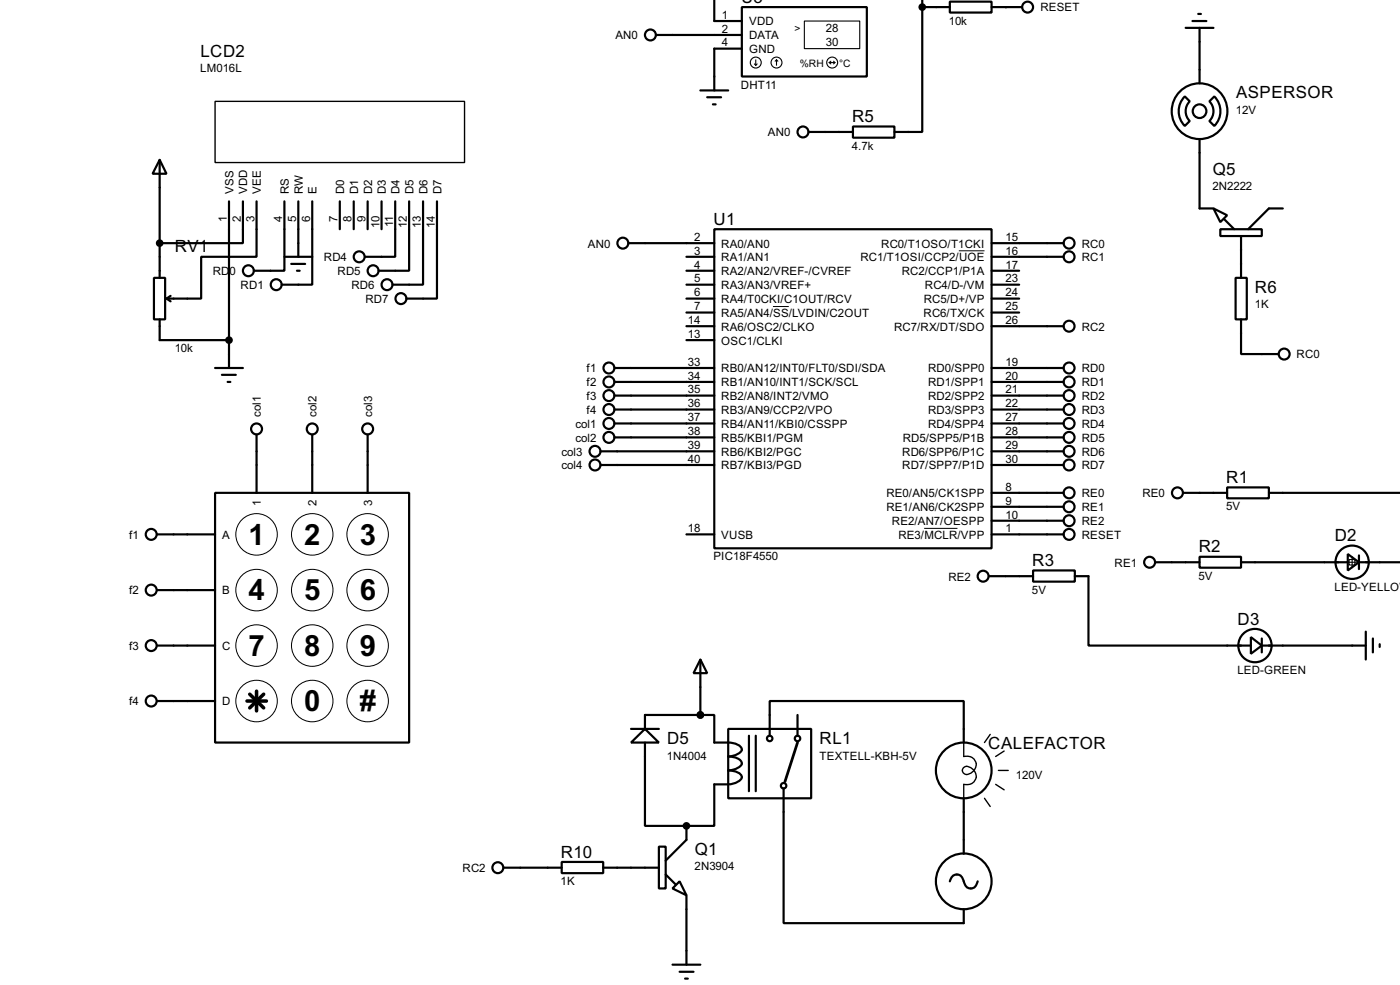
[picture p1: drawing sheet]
<svg xmlns="http://www.w3.org/2000/svg" width="256mm" height="180mm" viewBox="0 0 256 180" stroke-linecap="round" stroke-linejoin="round" font-family="sans-serif">
<g fill="none" stroke="#000" stroke-width=".4">
<path d="M130.9 -.1v4h5M169 0v1.3M120.2 6.4h15.7M128.3 16.6h5.1M129.6 17.8h2.5M130.6 19.1h.5M135.9 1.3h22.9v12.7h-22.9zM135.9 8.9h-5v7.7M169 1.3v22.9h-5.1M169 1.3h5M174 .3h7.7v2h-7.7zM181.7 1.3h5.6"/>
<path d="M217.1 17.7l.9 .9a2.54 2.54 0 0 0 0 3.6l-.9 .9a3.8 3.8 0 0 1 0-5.4zM217.2 5.1h5.1M218.5 3.9h2.5M219.5 2.6h.5M219.8 5.1v10.2M221.6 18.6l.9-.9a3.8 3.8 0 0 1 0 5.4l-.9-.9a2.54 2.54 0 0 0 0-3.6zM29.3 29.3l1.2 2.5h-2.5zM29.3 29.3v21.6M42 36.9v30.5M44.5 36.9v7.6h-15.2M47 36.9v10.1h-10.1v7.7h-6.4M52.1 36.9v12.7h-5.6"/>
<path d="M54.7 36.9v10.1M57.2 36.9v15.2h-5.6M62.3 36.9v5.1M64.8 36.9v5.1M67.4 36.9v5.1M69.9 36.9v5.1M72.4 36.9v10.1h-5.5M75 36.9v12.7h-5.6M77.5 36.9v15.2h-5.6M80.1 36.9v17.8h-5.6M148.1 24.2h8.2M156.3 23.2h7.6v2h-7.6z"/>
<path d="M219.8 25.5v12.7h2.5M222.3 38.2l2.5 1.2-1.2 1.3zM235 38.2h-2.5l-3.8 3.8M28.2 50.9h2.1v7.6h-2.1zM29.3 58.5v3.8h12.7M30.5 54.7l.8 .5M31.3 54.2l-.8 .5M52.1 47h5.1M53.4 48.3h2.5M54.4 49.6h.5M115.1 44.5h15.8M125.8 47h5.1"/>
<path d="M125.8 59.7h5.1M125.8 49.6h5.1M125.8 52.1h5.1M125.8 54.7h5.1M125.8 57.2h5.1M130.9 42h50.8v58.4h-50.8zM181.7 44.5h13.2M181.7 47h13.2M181.7 59.7h13.2M181.7 49.6h5M181.7 52.1h5M181.7 54.7h5"/>
<path d="M181.7 57.2h5M223.6 42h7.6v1.2h-7.6zM224.3 40.2l1.8 1.8M226.4 50.9h2v7.6h-2zM227.4 58.5v6.3h6.8M227.4 43.2v7.7M39.4 67.4h5.1M40.7 68.6h2.5M41.7 69.9h.5M47 79.6v10.6M57.2 79.6v10.6M67.4 79.6v10.6"/>
<path d="M112.6 67.4h18.3M112.6 69.9h18.3M112.6 72.4h18.3M112.6 75h18.3M112.6 77.5h18.3M125.8 62.3h5.1M181.7 67.4h13.2M181.7 69.9h13.2M181.7 72.4h13.2M181.7 75h13.2M181.7 77.5h13.2M28.8 97.8h10.6"/>
<path d="M39.4 90.2h35.6v45.7h-35.6zM110 82.6h20.9M110 85.1h20.9M112.6 80.1h18.3M125.8 97.8h5.1M181.7 90.2h13.2M181.7 97.8h13.2M181.7 80.1h13.2M181.7 82.6h13.2M181.7 85.1h13.2M181.7 92.8h13.2M181.7 95.3h13.2"/>
<path d="M216.7 90.2h8.1M224.8 89.2h7.7v2h-7.7zM232.5 90.2h24M28.8 108h10.6M28.8 118.2h10.6M181.2 105.5h8.1M189.3 104.4h7.6v2.1h-7.6zM196.9 105.5h2.5v12.7h29.8M211.6 102.9h8.2M219.8 101.9h7.6v2h-7.6zM227.4 102.9h19.5M229.2 116.6l2 1.6-2 1.5z"/>
<path d="M231.2 118.2h19M231.2 116.9v2.5M246.9 101.4l2.1 1.5-2.1 1.5zM249 102.9h7.5M249 101.7v2.5M250.2 115.6v5.1M251.5 116.9v2.5M252.8 117.9v.5M28.8 128.3h10.6M115.6 135.9l2.6-2.5 2.5 2.5zM115.6 133.4h5.1M118.2 135.9v15.3h7.6"/>
<path d="M128.3 120.7l1.3 2.5h-2.5zM128.3 130.9h2.6v5a7.9 7.9 0 0 1 4.2 .4 .88 .88 0 0 1 .8 .8 .88 .88 0 0 1-.8 .9l-1.1 .4-.6 .1a2.24 2.24 0 0 1 2.5 1.3 2.65 2.65 0 0 1-2.5 1.2 2.27 2.27 0 0 1 2.5 1.3 2.58 2.58 0 0 1-2.5 1.3h-2.5v7.6h-5.1M128.3 120.7v10.2M128.3 130.9h-10.1v2.5M133.4 133.4h15.2v12.7h-15.2zM137.2 134.7v10.1M138.5 134.7v10.1M141 134.7v-6.4h35.6v7.6M146.1 130.9v3.8M92.3 158.8h10.6M102.9 157.8h7.6v2h-7.6zM110.5 158.8h10.2"/>
<path d="M120.7 155h1.3v7.6h-1.3zM125.8 151.2v2.5l-3.8 3.8M143.6 144.3v24.7h33v-2.6M176.6 146.1v10.2M122 160.1l1.8 1.8M123.2 162.6l1.3-1.3 1.3 2.6zM123.2 176.6h5.1M124.5 177.9h2.6M125.5 179.1h.5M125.8 163.9v12.7M174 161.3a1.28 1.28 0 0 1 1.3-1.3 1.28 1.28 0 0 1 1.3 1.3 1.28 1.28 0 0 0 1.2 1.3 1.28 1.28 0 0 0 1.3-1.3"/>
<circle cx="119.1" cy="6.4" r="1"/>
<circle cx="188.2" cy="1.3" r="1"/>
<circle cx="147.1" cy="24.2" r="1"/>
<circle cx="219.7" cy="20.4" r="5.1"/>
<circle cx="219.7" cy="20.4" r="1.25"/>
<circle cx="45.5" cy="49.6" r="1"/>
<circle cx="50.6" cy="52.1" r="1"/>
<circle cx="65.8" cy="47" r="1"/>
<circle cx="68.3" cy="49.6" r="1"/>
<circle cx="70.9" cy="52.1" r="1"/>
<circle cx="73.4" cy="54.7" r="1"/>
<circle cx="114.1" cy="44.5" r="1"/>
<circle cx="195.8" cy="47" r="1"/>
<circle cx="195.8" cy="44.5" r="1"/>
<circle cx="195.8" cy="59.7" r="1"/>
<circle cx="47" cy="78.5" r="1"/>
<circle cx="57.2" cy="78.5" r="1"/>
<circle cx="67.3" cy="78.5" r="1"/>
<circle cx="111.5" cy="77.5" r="1"/>
<circle cx="111.5" cy="69.9" r="1"/>
<circle cx="111.5" cy="72.4" r="1"/>
<circle cx="111.5" cy="75" r="1"/>
<circle cx="111.5" cy="67.4" r="1"/>
<circle cx="195.8" cy="67.4" r="1"/>
<circle cx="195.8" cy="69.9" r="1"/>
<circle cx="195.8" cy="77.5" r="1"/>
<circle cx="195.8" cy="75" r="1"/>
<circle cx="195.8" cy="72.4" r="1"/>
<circle cx="235.2" cy="64.8" r="1"/>
<circle cx="27.7" cy="97.8" r="1"/>
<circle cx="109" cy="82.6" r="1"/>
<circle cx="109" cy="85.1" r="1"/>
<circle cx="111.5" cy="80.1" r="1"/>
<circle cx="195.8" cy="82.6" r="1"/>
<circle cx="195.8" cy="97.8" r="1"/>
<circle cx="195.8" cy="80.1" r="1"/>
<circle cx="195.8" cy="95.3" r="1"/>
<circle cx="195.8" cy="90.2" r="1"/>
<circle cx="195.8" cy="92.8" r="1"/>
<circle cx="195.8" cy="85.1" r="1"/>
<circle cx="215.7" cy="90.2" r="1"/>
<circle cx="27.7" cy="118.2" r="1"/>
<circle cx="27.7" cy="108" r="1"/>
<circle cx="180.1" cy="105.5" r="1"/>
<circle cx="210.6" cy="102.9" r="1"/>
<circle cx="229.9" cy="118.2" r="3.1"/>
<circle cx="247.7" cy="102.9" r="3.1"/>
<circle cx="27.7" cy="128.3" r="1"/>
<circle cx="141" cy="135.2" r=".5"/>
<circle cx="146.1" cy="135.2" r=".5"/>
<circle cx="91.2" cy="158.8" r="1"/>
<circle cx="143.5" cy="143.8" r=".5"/>
<circle cx="176.5" cy="141" r="5.1"/>
<circle cx="176.5" cy="161.3" r="5.1"/>
</g>
<g fill="#000">
<circle cx="184.2" cy="1.3" r=".2"/>
<circle cx="128.3" cy="130.9" r=".2"/>
<circle cx="125.8" cy="151.2" r=".2"/>
</g>
<g fill="none" stroke="#000" stroke-width=".2">
<path d="M138.2 11.7l.3 .3M138.5 11v1M138.7 11.7l-.2 .3M142.3 11l-.3 .2M142.3 11l.2 .2M142.3 11v1M147.4 3.9h10.1v5h-10.1zM151.9 11.5h1.1M151.9 11.5l.3 .2M152.2 11.2l-.3 .3M152.7 11.2l.3 .3M153 11.5l-.3 .2"/>
<path d="M246.7 102.9h2M247.2 102.4h1v1h-1zM247.7 101.9v2"/>
<circle cx="138.4" cy="11.5" r="1"/>
<circle cx="142.2" cy="11.5" r="1"/>
<circle cx="152.4" cy="11.5" r="1"/>
</g>
<g fill="none" stroke="#000" stroke-width=".18">
<path d="M141.6 56.1h2.9M175.7 45.9h4.7M169.3 96.7h6.1"/>
<circle cx="47" cy="97.8" r="3.8"/>
<circle cx="57.2" cy="97.8" r="3.8"/>
<circle cx="67.3" cy="97.8" r="3.8"/>
<circle cx="47" cy="118.2" r="3.8"/>
<circle cx="47" cy="108" r="3.8"/>
<circle cx="57.2" cy="118.2" r="3.8"/>
<circle cx="57.2" cy="108" r="3.8"/>
<circle cx="67.3" cy="118.2" r="3.8"/>
<circle cx="67.3" cy="108" r="3.8"/>
<circle cx="47" cy="128.3" r="3.8"/>
<circle cx="57.2" cy="128.3" r="3.8"/>
<circle cx="67.3" cy="128.3" r="3.8"/>
</g>
<path d="M45.3 128.3h3.5M45.8 127.1l2.5 2.5M47 126.5v3.6M48.3 127.1l-2.5 2.5" fill="none" stroke="#000" stroke-width=".65"/>
<path d="M39.4 18.6h45.7v11.2h-45.7zM176.6 135.9v2.6a1.69 1.69 0 0 1 2.2 1.1 1.69 1.69 0 0 1-1.4 2.1 .76 .76 0 0 1-1.1-.7 .76 .76 0 0 1 1.1-.7 1.68 1.68 0 0 1 1.4 1.4 1.68 1.68 0 0 1-1 1.8l-1.2 .1v2.5M181.4 134.4l-1 1.5M184 137.5l-1.6 1M180.4 146.1l1 1.5M182.4 143.6l1.6 1M182.9 141h1.8" fill="none" stroke="#000" stroke-width=".25"/>
<g fill="#000" stroke="#000" stroke-width=".4">
<circle cx="168.9" cy="1.3" r=".5"/>
<circle cx="29.2" cy="44.5" r=".5"/>
<circle cx="41.9" cy="62.3" r=".5"/>
<circle cx="128.3" cy="130.9" r=".5"/>
<circle cx="125.7" cy="151.2" r=".5"/>
</g>
<path d="M146.1 135.9l-2.3 7.2" fill="none" stroke="#000" stroke-width=".5"/>
<g font-size="6">
<text x="45.6" y="99.7">1</text>
<text x="55.8" y="99.7">2</text>
<text x="65.9" y="99.7">3</text>
<text x="45.6" y="109.9">4</text>
<text x="55.8" y="109.9">5</text>
<text x="65.9" y="109.9">6</text>
<text x="45.6" y="120.1">7</text>
<text x="55.8" y="120.1">8</text>
<text x="65.9" y="120.1">9</text>
<text x="55.8" y="130.2">0</text>
<text x="65.9" y="130.2">#</text>
</g>
<g font-size="3.5">
<text x="135.8" y=".5">U3</text>
<text x="36.7" y="10.4">LCD2</text>
<text x="226.5" y="18">ASPERSOR</text>
<text x="156.1" y="22.4">R5</text>
<text x="222.2" y="31.9">Q5</text>
<text x="130.7" y="41.2">U1</text>
<text x="32.1" y="46.2">RV1</text>
<text x="229.9" y="53.6">R6</text>
<text x="224.7" y="88.4">R1</text>
<text x="219.6" y="101.1">R2</text>
<text x="244.5" y="99.1">D2</text>
<text x="189.1" y="103.6">R3</text>
<text x="226.7" y="114.3">D3</text>
<text x="122.2" y="136.1">D5</text>
<text x="150.2" y="136.1">RL1</text>
<text x="181.1" y="137.2">CALEFACTOR</text>
<text x="102.8" y="157">R10</text>
<text x="127.3" y="156.4">Q1</text>
</g>
<g font-size="2.4">
<text x="132.3" y="6">2</text>
<text x="132.3" y="3.5">1</text>
<text x="137.2" y="4.6">VDD</text>
<text x="151.3" y="5.9">28</text>
<text x="173.8" y="4.5">10k</text>
<text x="190.6" y="2.1">RESET</text>
<text x="112.7" y="7.2">AN0</text>
<text x="132.3" y="8.5">4</text>
<text x="137.2" y="7.2">DATA</text>
<text x="137.2" y="9.7">GND</text>
<text x="151.3" y="8.5">30</text>
<text x="36.7" y="13.2">LM016L</text>
<text x="135.7" y="16.2">DHT11</text>
<text x="226.4" y="20.9">12V</text>
<text x="140.7" y="25">AN0</text>
<text x="156.1" y="27.4">4.7k</text>
<text x="42.8" y="35.6" transform="rotate(-90 42.8 35.6)">VSS</text>
<text x="45.3" y="35.6" transform="rotate(-90 45.3 35.6)">VDD</text>
<text x="47.8" y="35.6" transform="rotate(-90 47.8 35.6)">VEE</text>
<text x="52.9" y="35.6" transform="rotate(-90 52.9 35.6)">RS</text>
<text x="55.5" y="35.6" transform="rotate(-90 55.5 35.6)">RW</text>
<text x="58" y="35.6" transform="rotate(-90 58 35.6)">E</text>
<text x="63.1" y="35.6" transform="rotate(-90 63.1 35.6)">D0</text>
<text x="65.6" y="35.6" transform="rotate(-90 65.6 35.6)">D1</text>
<text x="68.2" y="35.6" transform="rotate(-90 68.2 35.6)">D2</text>
<text x="70.7" y="35.6" transform="rotate(-90 70.7 35.6)">D3</text>
<text x="73.2" y="35.6" transform="rotate(-90 73.2 35.6)">D4</text>
<text x="75.8" y="35.6" transform="rotate(-90 75.8 35.6)">D5</text>
<text x="78.3" y="35.6" transform="rotate(-90 78.3 35.6)">D6</text>
<text x="80.9" y="35.6" transform="rotate(-90 80.9 35.6)">D7</text>
<text x="222.1" y="34.9">2N2222</text>
<text x="41.6" y="40.6" transform="rotate(-90 41.6 40.6)">1</text>
<text x="44.1" y="40.6" transform="rotate(-90 44.1 40.6)">2</text>
<text x="46.6" y="40.6" transform="rotate(-90 46.6 40.6)">3</text>
<text x="51.7" y="40.6" transform="rotate(-90 51.7 40.6)">4</text>
<text x="54.3" y="40.6" transform="rotate(-90 54.3 40.6)">5</text>
<text x="56.8" y="40.6" transform="rotate(-90 56.8 40.6)">6</text>
<text x="61.9" y="40.6" transform="rotate(-90 61.9 40.6)">7</text>
<text x="64.4" y="40.6" transform="rotate(-90 64.4 40.6)">8</text>
<text x="67" y="40.6" transform="rotate(-90 67 40.6)">9</text>
<text x="69.5" y="41.7" transform="rotate(-90 69.5 41.7)">10</text>
<text x="72" y="41.6" transform="rotate(-90 72 41.6)">11</text>
<text x="74.6" y="41.7" transform="rotate(-90 74.6 41.7)">12</text>
<text x="77.1" y="41.7" transform="rotate(-90 77.1 41.7)">13</text>
<text x="79.7" y="41.7" transform="rotate(-90 79.7 41.7)">14</text>
<text x="59.3" y="47.8">RD4</text>
<text x="107.7" y="45.3">AN0</text>
<text x="127.2" y="44.1">2</text>
<text x="127.2" y="46.6">3</text>
<text x="132.1" y="45.3">RA0/AN0</text>
<text x="132.1" y="47.8">RA1/AN1</text>
<text x="157.6" y="47.8">RC1/T1OSI/CCP2/UOE</text>
<text x="161.4" y="45.3">RC0/T1OSO/T1CKI</text>
<text x="184.2" y="44.1">15</text>
<text x="184.2" y="46.6">16</text>
<text x="198.2" y="47.8">RC1</text>
<text x="198.2" y="45.3">RC0</text>
<text x="39" y="50.4">RD</text>
<text x="42.1" y="50.4">0</text>
<text x="44.1" y="52.9">RD1</text>
<text x="61.8" y="50.4">RD5</text>
<text x="64.4" y="52.9">RD6</text>
<text x="127.2" y="49.2">4</text>
<text x="127.2" y="51.7">5</text>
<text x="132.1" y="50.4">RA2/AN2/VREF-/CVREF</text>
<text x="132.1" y="52.9">RA3/AN3/VREF+</text>
<text x="165.2" y="50.4">RC2/CCP1/P1A</text>
<text x="169.4" y="52.9">RC4/D-/VM</text>
<text x="184.2" y="49.2">17</text>
<text x="184.2" y="51.7">23</text>
<text x="66.9" y="55.4">RD7</text>
<text x="126" y="59.3">14</text>
<text x="127.2" y="54.3">6</text>
<text x="127.2" y="56.8">7</text>
<text x="132.1" y="55.4">RA4/T0CKI/C1OUT/RCV</text>
<text x="132.1" y="58">RA5/AN4/SS/LVDIN/C2OUT</text>
<text x="169.2" y="58">RC6/TX/CK</text>
<text x="169.2" y="55.4">RC5/D+/VP</text>
<text x="184.2" y="54.3">24</text>
<text x="184.2" y="56.8">25</text>
<text x="184.2" y="59.3">26</text>
<text x="229.9" y="56.4">1K</text>
<text x="32" y="64.5">10k</text>
<text x="126" y="61.9">13</text>
<text x="132.1" y="60.5">RA6/OSC2/CLKO</text>
<text x="132.1" y="63.1">OSC1/CLKI</text>
<text x="163.8" y="60.5">RC7/RX/DT/SDO</text>
<text x="198.2" y="60.5">RC2</text>
<text x="237.5" y="65.6">RC0</text>
<text x="107.5" y="68.1">f1</text>
<text x="107.5" y="70.7">f2</text>
<text x="126" y="67">33</text>
<text x="126" y="69.5">34</text>
<text x="126" y="72">35</text>
<text x="132.1" y="68.1">RB0/AN12/INT0/FLT0/SDI/SDA</text>
<text x="132.1" y="70.7">RB1/AN10/INT1/SCK/SCL</text>
<text x="170" y="68.1">RD0/SPP0</text>
<text x="170" y="70.7">RD1/SPP1</text>
<text x="184.2" y="67">19</text>
<text x="184.2" y="69.5">20</text>
<text x="184.2" y="72">21</text>
<text x="198.2" y="70.7">RD1</text>
<text x="198.2" y="68.1">RD0</text>
<text x="47.8" y="76.3" transform="rotate(-90 47.8 76.3)">col1</text>
<text x="58" y="76.3" transform="rotate(-90 58 76.3)">col2</text>
<text x="68.2" y="76.2" transform="rotate(-90 68.2 76.2)">col3</text>
<text x="107.5" y="73.2">f3</text>
<text x="107.5" y="75.8">f4</text>
<text x="126" y="74.6">36</text>
<text x="126" y="77.1">37</text>
<text x="132.1" y="73.2">RB2/AN8/INT2/VMO</text>
<text x="132.1" y="75.8">RB3/AN9/CCP2/VPO</text>
<text x="170" y="73.2">RD2/SPP2</text>
<text x="170" y="75.8">RD3/SPP3</text>
<text x="184.2" y="74.6">22</text>
<text x="184.2" y="77.1">27</text>
<text x="198.2" y="73.2">RD2</text>
<text x="198.2" y="75.8">RD3</text>
<text x="102.9" y="83.4">col3</text>
<text x="105.4" y="78.3">col1</text>
<text x="105.4" y="80.8">col2</text>
<text x="126" y="79.7">38</text>
<text x="126" y="82.2">39</text>
<text x="132.1" y="78.3">RB4/AN11/KBI0/CSSPP</text>
<text x="132.1" y="80.8">RB5/KBI1/PGM</text>
<text x="132.1" y="83.4">RB6/KBI2/PGC</text>
<text x="165.3" y="83.4">RD6/SPP6/P1C</text>
<text x="165.4" y="80.8">RD5/SPP5/P1B</text>
<text x="170" y="78.3">RD4/SPP4</text>
<text x="184.2" y="79.7">28</text>
<text x="184.2" y="82.2">29</text>
<text x="198.2" y="78.3">RD4</text>
<text x="198.2" y="80.8">RD5</text>
<text x="198.2" y="83.4">RD6</text>
<text x="102.9" y="85.9">col4</text>
<text x="126" y="84.7">40</text>
<text x="132.1" y="85.9">RB7/KBI3/PGD</text>
<text x="165.3" y="85.9">RD7/SPP7/P1D</text>
<text x="184.2" y="84.7">30</text>
<text x="184.2" y="89.8">8</text>
<text x="198.2" y="85.9">RD7</text>
<text x="47.8" y="92.6" transform="rotate(-90 47.8 92.6)">1</text>
<text x="58" y="92.6" transform="rotate(-90 58 92.6)">2</text>
<text x="68.1" y="92.6" transform="rotate(-90 68.1 92.6)">3</text>
<text x="162.4" y="91">RE0/AN5/CK1SPP</text>
<text x="162.4" y="93.6">RE1/AN6/CK2SPP</text>
<text x="184.2" y="92.4">9</text>
<text x="184.2" y="94.9">10</text>
<text x="198.2" y="91">RE0</text>
<text x="198.2" y="93.6">RE1</text>
<text x="209.3" y="91">RE0</text>
<text x="224.6" y="93.4">5V</text>
<text x="23.7" y="98.6">f1</text>
<text x="40.7" y="98.6">A</text>
<text x="126" y="97.4">18</text>
<text x="132.1" y="98.6">VUSB</text>
<text x="163.4" y="96.1">RE2/AN7/OESPP</text>
<text x="164.6" y="98.6">RE3/MCLR/VPP</text>
<text x="184.2" y="97.4">1</text>
<text x="198.2" y="96.1">RE2</text>
<text x="198.2" y="98.6">RESET</text>
<text x="130.7" y="102.6">PIC18F4550</text>
<text x="173.7" y="106.3">RE2</text>
<text x="204.2" y="103.7">RE1</text>
<text x="219.6" y="106.1">5V</text>
<text x="23.7" y="108.8">f2</text>
<text x="40.7" y="108.8">B</text>
<text x="189.1" y="108.7">5V</text>
<text x="244.5" y="108.2">LED-YELLOW</text>
<text x="23.7" y="119">f3</text>
<text x="40.7" y="119">C</text>
<text x="226.7" y="123.4">LED-GREEN</text>
<text x="23.7" y="129.1">f4</text>
<text x="40.7" y="129.1">D</text>
<text x="122.2" y="139">1N4004</text>
<text x="150.1" y="139">TEXTELL-KBH-5V</text>
<text x="186.1" y="142.6">120V</text>
<text x="84.7" y="159.6">RC2</text>
<text x="127.3" y="159.3">2N3904</text>
<text x="102.7" y="162">1K</text>
</g>
<g font-size="2.1">
<text x="145.6" y="5.8">&gt;</text>
<text x="146.5" y="12.2">%RH</text>
<text x="153.7" y="12.2">°C</text>
</g>
</svg>
